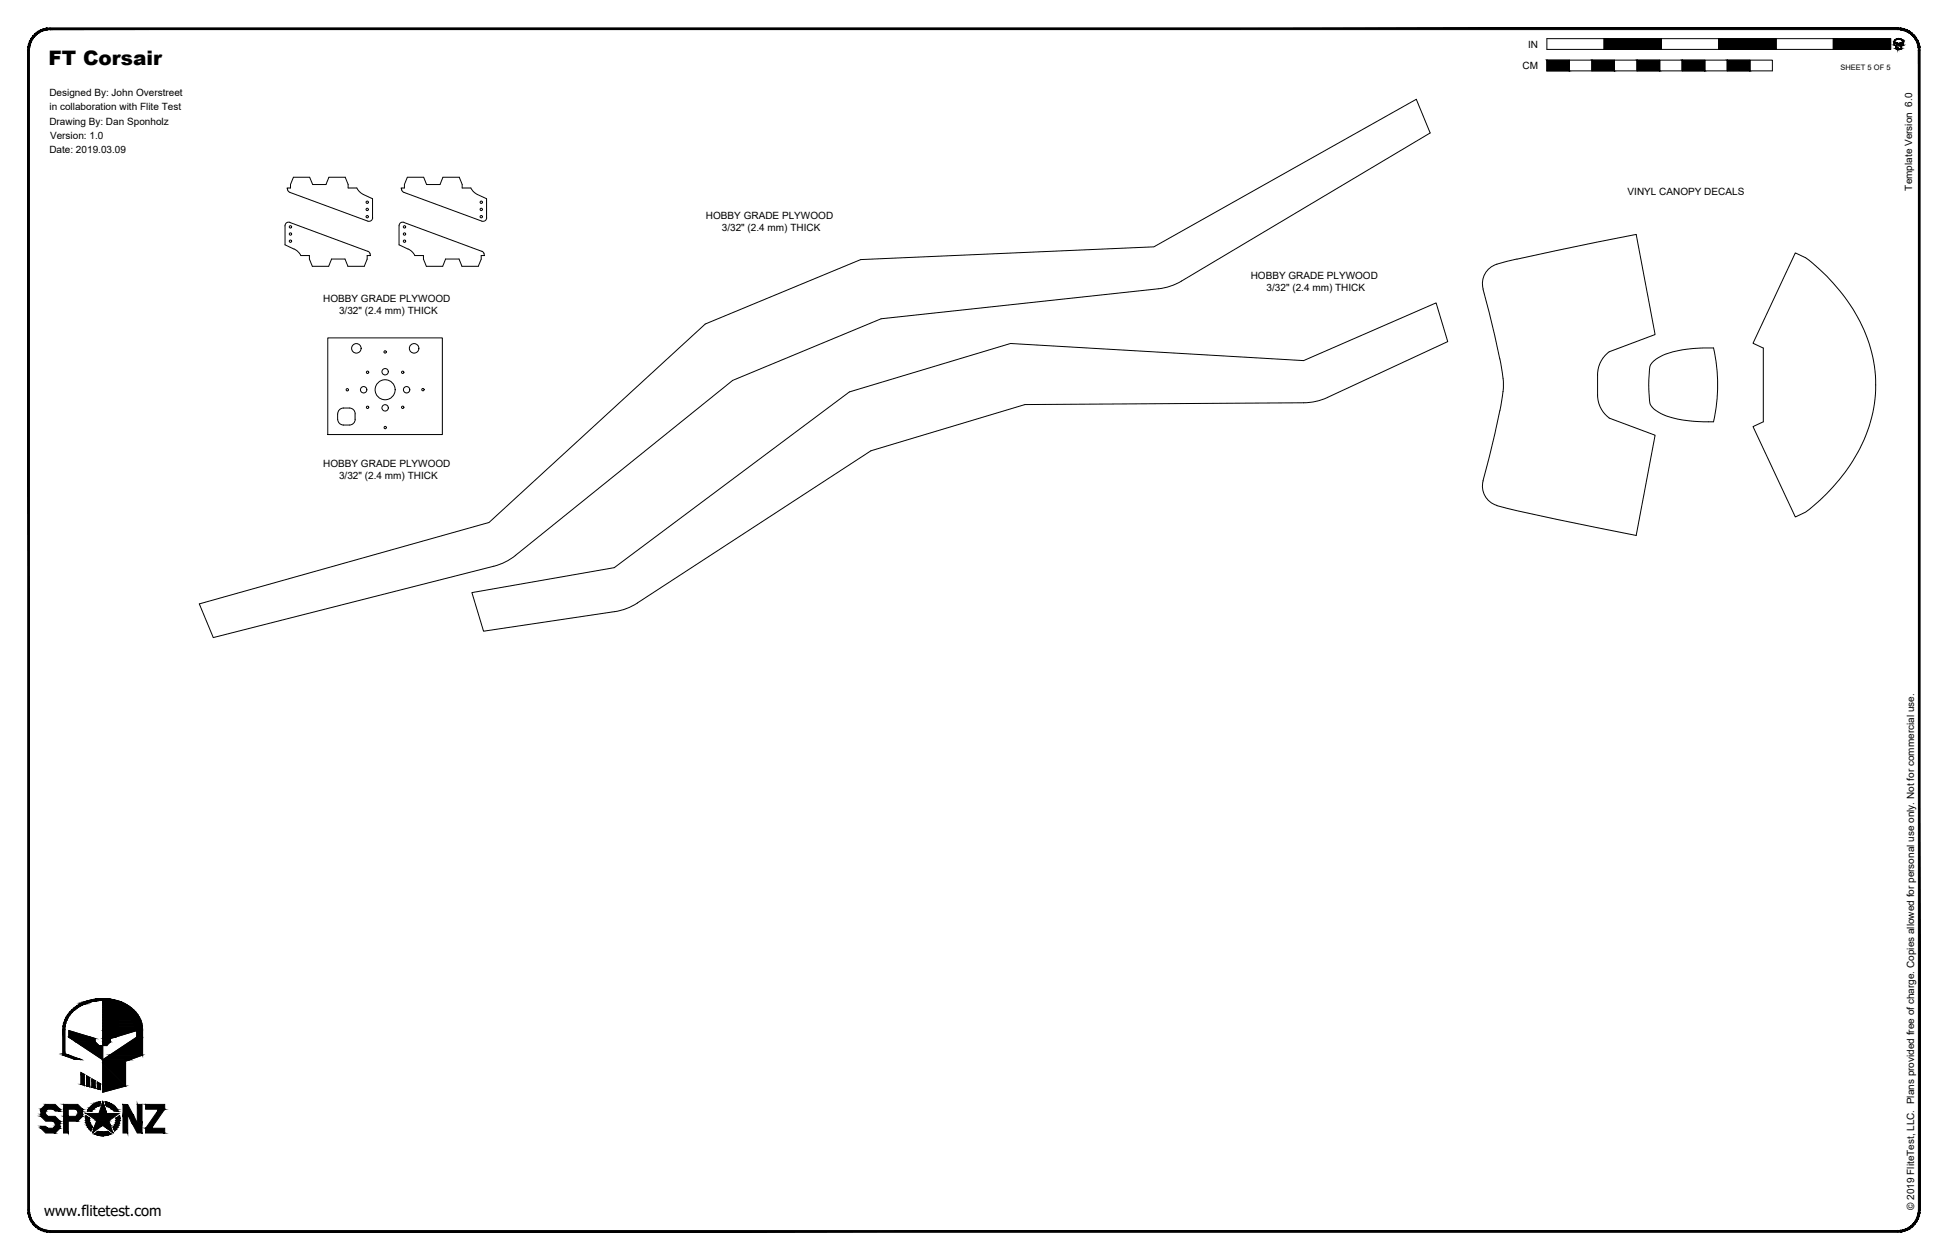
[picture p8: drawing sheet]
<svg xmlns="http://www.w3.org/2000/svg" width="864mm" height="559mm" viewBox="0 0 864 559" stroke-linecap="round" stroke-linejoin="round" font-family="sans-serif">
<!-- layer: 01 CUT -->
<g fill="none" stroke="#000" stroke-width=".44">
<path d="M128.5 98.7l34.5 12.8M128.5 98.6a1.61 1.61 0 0 0-2.1 1.5M165.2 96.5a1.62 1.62 0 0 1-2.2 1.6l-34.5-12.8-.8-.7-.4-1.2h1.5v-1.6l1.3-3.2h7.2l1.3 3.2h5.9l1.3-3.2h7.3l1.2 3.2v1.6h3.9l1.9 2.3 5.1 2.4v8.5M179 85.3l34.6 12.8a1.61 1.61 0 0 0 2.2-1.6M179 98.7l34.6 12.8M179.1 98.6a1.61 1.61 0 0 0-2.2 1.5M208.7 83.4l1.5 1.9 1.6 1M208.8 83.4h-3.9v-1.6l-1.3-3.2h-7.2l-1.3 3.2h-6l-1.3-3.2h-7.2l-1.3 3.2v1.6h-1.5l.4 1.2 .9 .7M211.7 86.3l4 1.8v8.5M126.4 100.1v8.5l3.9 1.9M130.4 110.4l1.9 1.4 1.1 1.5h3.8v1.6l1.3 3.2h7.2l1.3-3.2h6l1.2 3.2h7.3l1.3-3.2v-1.6h1.5l-.4-1.2-.8-.7M176.9 100.1v8.5l4 1.9"/>
<path d="M180.9 110.4l1.5 1 1.5 1.9M213.6 111.4l.8 .7 .4 1.2h-1.5v1.6l-1.3 3.2h-7.2l-1.3-3.2h-5.9l-1.3 3.2h-7.3l-1.3-3.2v-1.6h-3.8M663.6 117.2a9 9 0 0 0-6.1 10.9M672.5 114.9l-8.9 2.3M672.5 114.9l52.9-10.9 8.3 44.4-20.3 7.6a12.7 12.7 0 0 0-5.2 10.2v9a12.6 12.6 0 0 0 5.2 10.2l20.3 7.6-8.3 44.5-17.7-3.6a559.9 559.9 0 0 1-44.2-9.7M795.9 112.2a29.5 29.5 0 0 1 10.9 7.4 73.6 73.6 0 0 1 24.2 42.8 64.2 64.2 0 0 1-15.6 50.3 84.3 84.3 0 0 1-15 14.4l-4.5 2.2-18.7-40.1 4.5-2.1v-32.7l-4.5-2.2zM513.5 128.1l-122.9 13.3-65.8 27.3-96.2 77.6a25.4 25.4 0 0 1-9.7 4.8l-124.3 31.7-6.2-15 128.4-36.1 95.8-88 69-28.6 129.9-5.6 116.4-65.5 6.1 15-110.2 65.7a25.2 25.2 0 0 1-10.2 3.4M657.4 128.2l5.3 20.6 2.2 10.4M145.3 149.9h50.8v42.8h-50.8zM664.9 159.2l1.4 8.6M666.4 167.7a47 47 0 0 1-1.5 14.5M732.5 160.7a23 23 0 0 1 13.5-5.6l6.8-.7 6.9-.1a74.4 74.4 0 0 1 0 32.8 51.7 51.7 0 0 1-23.5-3.8 7.5 7.5 0 0 1-5.1-8 44.3 44.3 0 0 1 .7-13.6z"/>
<path d="M149.7 183.5v2.5M149.7 185.9l.3 1.2 .7 .8a5.1 5.1 0 0 0 4.2 .6M154.9 181a5.1 5.1 0 0 0-4.2 .5l-.7 .9-.3 1.1M154.9 181l1.1 .2 .9 .7 .6 1.6M157.4 183.5v2.5M157.5 185.9l-.6 1.6-.9 .7-1.1 .3M664.9 182.2l-2.2 10.4-5.3 20.7M657.5 213.2a9 9 0 0 0 6.1 11M282.5 267.4l103.6-67.5 68.3-20.5 123.6-.8a25 25 0 0 0 10.5-2.4l53.3-24.7-5.1-17.2-58.8 25.6-129.9-7.6-71.5 21.5-104.2 78-63.1 11 5.2 17.1 58.1-8.6M282.6 267.4a25.4 25.4 0 0 1-10.1 3.9"/>
<circle cx="162.8" cy="92.9" r=".52"/>
<circle cx="162.8" cy="89.7" r=".52"/>
<circle cx="162.8" cy="96.1" r=".52"/>
<circle cx="213.4" cy="96.1" r=".52"/>
<circle cx="213.4" cy="92.9" r=".52"/>
<circle cx="213.4" cy="89.7" r=".52"/>
<circle cx="128.8" cy="103.8" r=".52"/>
<circle cx="128.8" cy="100.6" r=".52"/>
<circle cx="128.8" cy="107" r=".52"/>
<circle cx="179.3" cy="107" r=".52"/>
<circle cx="179.3" cy="100.6" r=".52"/>
<circle cx="179.3" cy="103.8" r=".52"/>
<circle cx="158" cy="154.5" r="2.11"/>
<circle cx="170.7" cy="156.1" r=".52"/>
<circle cx="183.6" cy="154.5" r="2.11"/>
<circle cx="154" cy="172.9" r=".52"/>
<circle cx="161.2" cy="172.8" r="1.41"/>
<circle cx="162.9" cy="165.1" r=".52"/>
<circle cx="170.7" cy="172.9" r="4.4"/>
<circle cx="170.7" cy="164.9" r="1.41"/>
<circle cx="178.5" cy="165.1" r=".52"/>
<circle cx="180.3" cy="172.8" r="1.41"/>
<circle cx="187.5" cy="172.8" r=".52"/>
<circle cx="162.9" cy="180.6" r=".52"/>
<circle cx="170.7" cy="180.9" r="1.41"/>
<circle cx="170.8" cy="189.6" r=".52"/>
<circle cx="178.5" cy="180.6" r=".52"/>
</g>
<!-- layer: 21 FULL-SIZE -->
<g fill="none" stroke="#000" stroke-width=".44">
<path d="M685.8 17.1h25.4v4.8h-25.4zM711.2 17.1h25.4v4.8h-25.4zM736.6 17.1h25.4v4.8h-25.4zM762 17.1h25.4v4.8h-25.4zM787.4 17.1h25.4v4.8h-25.4zM812.8 17.1h25.4v4.8h-25.4zM839.9 18.7a1.98 1.98 0 0 1 1.9-1.5 1.98 1.98 0 0 1 1.9 1.5v1.3l-.9 .3v1.2l-1 .3-.1-.3v.3l-.2-.5-.1 .4-.4-.1v-.6l-.3 .5v-1.2l-.9-.3M840.1 18.8l1.3 .4 .2 .3 1.9-.7v.3l-1.7 1.2-1.7-1.2zM840.1 17.8a2.16 2.16 0 0 1 3.7 .9v1.3l-.9 .3v1.3l-1.1 .3-1.2-.3v-1.3l-.8-.3v-1.6zM685.8 26.7h9.9v4.7h10.1v-4.7h9.9v4.7h10.1v-4.7h10v4.7h10v-4.7h10v4.7h9.9v-4.7h10.1v4.7h9.9v-4.7h-9.9v4.7h-10.1v-4.7h-9.9v4.7h-10v-4.7h-10v4.7h-10v-4.7h-10.1v4.7h-9.9v-4.7h-10.1v4.7h-9.9zM841.1 21.7v-.5l.1 .5M30.5 457l11.7 3.6v1.4l1.7 1.7h3.4l1.7-1.7v-1.4l11.6-3.6v3l-15.1 10-15-10z"/>
<path d="M45.5 442.9v41.5l10.2-2.7v-10.4l-2.4 .2 9.9-3.6v-11.4a14.1 14.1 0 0 0-11-12.6 20.4 20.4 0 0 0-22.1 6.1 11.4 11.4 0 0 0-2.2 6.5v11.4l4.8 1.7 3.2 .3-7.2-2.6v-10.8a13.3 13.3 0 0 1 10.3-11.8l3.2-.8 3.4-.2M35.9 475.7l1.5 .8v4.8l-1.5-.4zM38.3 477.1l1.4 .8v4.1l-1.4-.4zM40.7 478.5l1.5 .8v3.3l-1.5-.4zM43.2 479.9l1.4 .8v2.5l-1.4-.4z"/>
</g>
<g fill="#000" stroke="#000" stroke-width=".44">
<path d="M839.9 18.2l-.1 .2zM840.1 18.8l1.1 .3h-1.1zM840.7 19.5h2.1l-1 .8zM841.4 17.2h.7zM842.4 19.1l1.1-.3v.3zM843.5 20h.3zM841.4 21.8h.7zM842.5 21.6h.4zM842.8 20.3h.3zM30.5 457l9.6 3h-9.6zM43.9 442.9h1.6zM45.5 442.9h1.8z"/>
<path d="M27.9 467.9h2.5l4.8 1.7zM35.9 475.7l1.5 .8h-1.5zM35.9 476.5h1.5v4.4zM36.1 463.7h9.4v6.3zM38.3 477.1l1.4 .8h-1.4zM38.3 477.9h1.4v3.7zM40.7 478.5l1.5 .8h-1.5zM40.7 479.3h1.5v2.9zM43.2 479.9l1.4 .8h-1.4zM45.5 471.5h10.2v10.2zM53.3 471.5l2.4-.2zM38.1 494.8l.4 .3h-.4z"/>
<path d="M43.2 480.7h1.4v2.1zM43.5 488.8l1.1-.2zM46.2 499.5h2.9l.9 2.6zM46.5 488.6l1.1 .2zM52.6 495.1l.4-.3 .1 .3zM54.5 489.8h2.1zM39.6 500.9h1l-.3 .8zM41.1 502.1h.3zM43.1 502l.4-.3 1 .3zM46.6 502l1.1-.3 .4 .3zM50.3 500h1.8l-.6 .9z"/>
<path d="M20.8 12.5l1.4-.1v.7zM20.8 12.5l.1 .7 1.3-.1zM19.4 12.8l1.4-.3 .1 .7zM19.4 12.8l.2 .7 1.3-.3zM18.1 13.3l1.3-.5 .2 .7zM18.1 13.3l.3 .7 1.2-.5zM16.9 13.9l1.2-.6 .3 .7zM16.9 13.9l.4 .7 1.1-.6zM15.7 14.8l1.2-.9 .4 .7zM15.7 14.8l.5 .6 1.1-.8zM15.7 14.8l.5 .6-1.5 .4zM14.7 15.8l.6 .5 .9-.9zM14.7 15.8l.6 .5-1.4 .6zM13.9 16.9l.6 .4 .8-1zM13.9 16.9l.6 .4-1.3 .9zM13.2 18.2l.7 .3 .6-1.2zM13.2 18.2l.7 .3-1.2 1zM12.7 19.5l.7 .2 .5-1.2zM12.7 19.5l.7 .2-1 1.2zM13.4 19.7l-1 1.2 .7 .1zM12.4 20.9l.7 .1-.8 1.3zM13.1 21l-.8 1.3h.7z"/>
<path d="M711.2 17.1l25.4 4.8v-4.8zM711.2 17.1l25.4 4.8h-25.4z"/>
<path d="M762 17.1l25.4 4.8v-4.8zM762 17.1l25.4 4.8h-25.4z"/>
<path d="M812.8 17.1l25.4 4.8v-4.8zM812.8 17.1l25.4 4.8h-25.4z"/>
<path d="M839.8 18.7v1.3zM839.8 18.7v1.3z"/>
<path d="M839.8 20h.2zM839.8 20h.2z"/>
<path d="M839.8 18.4v.3zM839.8 18.4v.3z"/>
<path d="M840.7 17.4h.2zM840.5 17.5l.2-.1z"/>
<path d="M840.1 19.1l1.3 .1zM840.1 19.1l1.3 .1z"/>
<path d="M840.9 17.3h.4zM840.7 17.4l.2-.1zM840.7 17.4h.2zM840.7 17.4h.2z"/>
<path d="M22.2 13.1h819.2v-.7zM22.2 12.4h819.2l-819.2 .7z"/>
<path d="M840.2 19.2l1.2 .1zM840.2 19.2l1.2 .1z"/>
<path d="M840.4 19.3l1.2 .2zM840.4 19.3l1.2 .2z"/>
<path d="M841 17.2h.5zM840.9 17.3h.4z"/>
<path d="M841.1 17.2h.5zM841 17.2h.5z"/>
<path d="M841.4 17.2h1.1zM841.1 17.2h1.4z"/>
<path d="M842 17.2h.5zM842 17.2h.5z"/>
<path d="M842 17.2l.6 .1zM842 17.2l.6 .1z"/>
<path d="M842.3 17.3l.5 .1zM842.3 17.3l.5 .1z"/>
<path d="M842.6 17.4h.3zM842.6 17.4h.3z"/>
<path d="M842.6 17.4l.5 .1zM842.6 17.4l.5 .1z"/>
<path d="M842.9 17.5l.3 .1zM842.9 17.5l.3 .1z"/>
<path d="M842.1 19.3h1zM842.1 19.3l.7 .2h-.8z"/>
<path d="M843 17.6l.3 .1zM843 17.6l.3 .1z"/>
<path d="M843.2 17.7l.2 .1zM843.2 17.7l.2 .1z"/>
<path d="M842.1 19.2h1.3zM842.1 19.2l1 .1z"/>
<path d="M843.3 17.8l.2 .1zM843.3 17.8l.2 .1z"/>
<path d="M842.4 19.1h1.1zM842.1 19.2h1.3z"/>
<path d="M843.4 17.9l.2 .2zM843.4 17.9l.2 .2z"/>
<path d="M843.6 18.2l.1 .2zM843.6 18.2l.1 .2z"/>
<path d="M843.7 18.4l.1 .3zM843.7 18.4l.1 .3z"/>
<path d="M843.7 18.7l.1 1.3zM843.7 18.7l.1 1.3z"/>
<path d="M12.3 22.3l.7 514.3v-514.3zM12.3 22.3l.7 514.3h-.7z"/>
<path d="M685.8 26.7l9.9 4.7v-4.7zM685.8 26.7l9.9 4.7h-9.9z"/>
<path d="M705.8 26.7l9.9 4.7v-4.7zM705.8 26.7l9.9 4.7h-9.9z"/>
<path d="M725.8 26.7l10 4.7v-4.7zM725.8 26.7l10 4.7h-10z"/>
<path d="M745.8 26.7l10 4.7v-4.7zM745.8 26.7l10 4.7h-10z"/>
<path d="M765.7 26.7l10.1 4.7v-4.7zM765.7 26.7l10.1 4.7h-10.1z"/>
<path d="M839.8 20l.9 .3zM839.8 20l.9 .3z"/>
<path d="M840.4 20.3h.3zM840.4 20.3h.3z"/>
<path d="M840.6 20.3l.1 1.2zM840.6 20.3l.1 1.2z"/>
<path d="M840.6 21.5l.2 .1zM840.6 21.5l.2 .1z"/>
<path d="M840.8 21l.2 .5zM840.8 21l.2 .5z"/>
<path d="M840.6 21.6h.4zM840.6 21.6h.4zM840.6 21.6h.4zM840.6 21.6h.4z"/>
<path d="M840.6 21.6h.4zM840.6 21.6h.4z"/>
<path d="M840.6 21.6l.5 .1zM840.6 21.6l.5 .1z"/>
<path d="M841.1 21.2l.1 .4zM841.1 21.2l.1 .4z"/>
<path d="M840.7 21.7h.5zM840.7 21.7h.5z"/>
<path d="M840.9 21.7h.5zM840.9 21.7h.5z"/>
<path d="M841.4 21.3l.1 .4zM841.4 21.3l.1 .4z"/>
<path d="M841 21.7l.5 .1zM841 21.7l.5 .1z"/>
<path d="M841.1 21.8h.6zM841.1 21.8h.6z"/>
<path d="M841.7 21.5l.1 .3zM841.7 21.5l.1 .3z"/>
<path d="M841.3 21.8h.5zM841.3 21.8h.5z"/>
<path d="M841.9 21.8h.3zM841.8 21.8h.3z"/>
<path d="M842.8 20.3l.1 1.2zM842.8 20.3l.1 1.2z"/>
<path d="M842.2 21.8l.7-.2zM841.9 21.8l.6-.2z"/>
<path d="M843.1 20.3l.7-.3zM842.8 20.3l.7-.3z"/>
<path d="M851.1 20.9l.1 1.4h-.7zM850.4 21l.1 1.3 .6-1.4zM850.8 19.5l.3 1.4-.7 .1zM850.1 19.7l.3 1.3 .4-1.5zM850.3 18.2l.5 1.3-.7 .2zM849.6 18.5l.5 1.2 .2-1.5zM849.6 16.9l.7 1.3-.7 .3zM849 17.3l.6 1.2v-1.6zM848.8 15.8l.8 1.1-.6 .4zM848.3 16.3l.7 1-.2-1.5zM847.8 14.8l1 1-.5 .5zM847.8 14.8l-.5 .6 1 .9zM846.7 13.9l1.1 .9-.5 .6zM846.7 13.9l-.4 .7 1 .8zM845.4 13.3l1.3 .6-.4 .7zM845.4 13.3l-.3 .7 1.2 .6zM844.1 12.8l1.3 .5-.3 .7zM844.1 12.8l-.2 .7 1.2 .5zM842.7 12.5l1.4 .3-.2 .7zM842.7 12.5l-.1 .7 1.3 .3zM841.4 12.4l1.3 .1-.1 .7zM841.4 12.4v.7l1.2 .1z"/>
<path d="M27.9 456.5l.8 10.8v-10.8zM27.9 456.5l.8 10.8h-.8z"/>
<path d="M28 455.1l.8 .1zM28 455.1l.8 .1z"/>
<path d="M28 455.2l.7 1.3 .1-1.3zM28 455.2l.7 1.3h-.8z"/>
<path d="M28.3 453.8h.8zM28.3 453.8h.8z"/>
<path d="M28.2 453.8l.6 1.3 .3-1.3zM28.2 453.8l.6 1.3h-.8z"/>
<path d="M28.7 452.5l.4 1.3 .5-1.3zM28.7 452.5l.4 1.3h-.8z"/>
<path d="M28.7 452.5h.9zM28.7 452.5h.9z"/>
<path d="M29.2 451.3l.4 1.2 .6-1.2zM29.2 451.3l.4 1.2h-.9z"/>
<path d="M29.3 451.2h1zM29.3 451.2l.9 .1z"/>
<path d="M30 450.1l.3 1.1 .7-1.1zM30 450.1l.3 1.1h-1z"/>
<path d="M30.1 450h1zM30.1 450l.9 .1z"/>
<path d="M30.9 449l.2 1 .8-1zM30.9 449l.2 1h-1z"/>
<path d="M31 448.8h1.1zM31 448.8l.9 .2z"/>
<path d="M31.9 447.9l.2 .9 .9-.9zM31.9 447.9l.2 .9h-1.1z"/>
<path d="M32 447.8h1.3zM32 447.8l1 .1z"/>
<path d="M32.9 447l.4 .8 1-.8zM32 447.8l.9-.8 .4 .8z"/>
<path d="M33.1 446.8h1.5zM32.9 447h1.4z"/>
<path d="M34.1 446.1l.5 .7 1.1-.7zM33.1 446.8l1-.7 .5 .7z"/>
<path d="M34.4 445.9l1.3 .2 .5-.2zM34.1 446.1l.3-.2 1.3 .2z"/>
<path d="M35.3 445.4l.9 .5 1-.5zM34.4 445.9l.9-.5 .9 .5z"/>
<path d="M35.8 445.1l1.4 .3 .8-.3zM35.3 445.4l.5-.3 1.4 .3z"/>
<path d="M36.5 444.8l1.5 .3 .7-.3zM35.8 445.1l.7-.3 1.5 .3z"/>
<path d="M37.3 444.4l1.4 .4 1.3-.4zM36.5 444.8l.8-.4 1.4 .4z"/>
<path d="M30.5 460l11.7 .6-2.1-.6zM30.5 460l11.7 .6h-10.8z"/>
<path d="M37.6 444.3h2.8zM37.3 444.4h2.7z"/>
<path d="M38.6 444l1.8 .3 1.7-.3zM37.6 444.3l1-.3 1.8 .3z"/>
<path d="M38.9 443.9h4zM38.6 444h3.5z"/>
<path d="M39.3 443.8h4.5zM38.9 443.9h4z"/>
<path d="M43.9 442.9l1.6 .2zM42.2 443.1h3.3z"/>
<path d="M42.2 443.1l3.3 .3v-.3zM40.5 443.4l1.7-.3 3.3 .3z"/>
<path d="M40.5 443.4l5 .3v-.3zM39.5 443.7l1-.3 5 .3z"/>
<path d="M39.5 443.7h6zM39.3 443.8h4.5z"/>
<path d="M45.5 442.9l3.5 .2zM45.5 442.9l3.5 .2z"/>
<path d="M45.5 443.1l5.2 .3zM45.5 443.1l5.2 .3h-5.2z"/>
<path d="M45.5 443.4l6.7 .5-1.5-.5zM45.5 443.4l6.7 .5h-6.7z"/>
<path d="M45.5 460l3.5 .6 2-.6zM45.5 460l3.5 .6h-3.5z"/>
<path d="M45.5 443.9l8.3 .5-1.6-.5zM45.5 443.9l8.3 .5h-8.3z"/>
<path d="M45.5 444.4l9.8 .7-1.5-.7zM45.5 444.4l9.8 .7h-9.8z"/>
<path d="M45.5 445.1l11.2 .8-1.4-.8zM45.5 445.1l11.2 .8h-11.2z"/>
<path d="M45.5 445.9l12.4 .9-1.2-.9zM45.5 445.9l12.4 .9h-12.4z"/>
<path d="M45.5 446.8l13.6 1-1.2-1zM45.5 446.8l13.6 1h-13.6z"/>
<path d="M45.5 447.8l14.7 1-1.1-1zM45.5 447.8l14.7 1h-14.7z"/>
<path d="M45.5 448.8l15.6 1.2-.9-1.2zM45.5 448.8l15.6 1.2h-15.6z"/>
<path d="M45.5 457l5.5 3 9.6-3zM45.5 457l5.5 3h-5.5z"/>
<path d="M45.5 450l16.3 1.2-.7-1.2zM45.5 450l16.3 1.2h-16.3z"/>
<path d="M45.5 451.2l17 1.3-.7-1.3zM45.5 451.2l17 1.3h-17z"/>
<path d="M45.5 452.5l17.4 1.3-.4-1.3zM45.5 452.5l17.4 1.3h-17.4z"/>
<path d="M45.5 453.8l17.7 1.3-.3-1.3zM45.5 453.8l17.7 1.3h-17.7z"/>
<path d="M45.5 455.1l17.7 1.4v-1.4zM45.5 455.1l17.7 1.4h-17.7z"/>
<path d="M45.5 456.5l17.7 .5v-.5zM45.5 456.5l17.7 .5h-17.7z"/>
<path d="M60.6 457l2.6 3v-3zM60.6 457l2.6 3h-2.6z"/>
<path d="M60.6 460l2.6 7.9v-7.9zM48.7 467.9l11.9-7.9 2.6 7.9z"/>
<path d="M27.9 467.9l4.8 1.7h2.5zM32.7 469.6h2.5l.7 .3z"/>
<path d="M27.9 467.3l2.5 .6zM27.9 467.3l2.5 .6h-2.5z"/>
<path d="M35.9 476.5v4.4h1.5zM35.9 480.9h1.5v.4z"/>
<path d="M38.3 477.9v3.7h1.4zM38.3 481.6h1.4v.4z"/>
<path d="M40.7 479.3v2.9h1.5zM40.7 482.2h1.5v.4z"/>
<path d="M31.4 460.6l10.8 1.4v-1.4zM31.4 460.6l10.8 1.4h-8.7z"/>
<path d="M33.5 462l10.4 1.7-1.7-1.7zM33.5 462l10.4 1.7h-7.8z"/>
<path d="M45.5 471.5v10.2h10.2zM45.5 481.7h10.2l-10.2 2.7z"/>
<path d="M45.5 460.6l3.5 1.4v-1.4zM45.5 460.6l3.5 1.4h-3.5z"/>
<path d="M45.5 462l1.8 1.7 1.7-1.7zM45.5 462l1.8 1.7h-1.8z"/>
<path d="M45.5 471.3h8.4zM45.5 471.3l7.8 .2z"/>
<path d="M45.5 470l8.4 1.3 3.6-1.3zM45.5 470l8.4 1.3h-8.4z"/>
<path d="M48.7 467.9l8.8 2.1 5.7-2.1zM45.5 470l3.2-2.1 8.8 2.1z"/>
<path d="M18.1 492.8l2.1 1.4v-1.4zM18.1 492.8l2.1 1.4h-2.1z"/>
<path d="M18.1 494.2l3 .9-.9-.9zM18.1 494.2l3 .9h-3z"/>
<path d="M18.1 499.5l3 .9-.9-.9zM18.1 499.5l3 .9h-3z"/>
<path d="M18.1 491.9l2.1 .9 .9-.9zM18.1 491.9l2.1 .9h-2.1z"/>
<path d="M20.2 489.8l6.4 2.1-2.1-2.1zM20.2 489.8l6.4 2.1h-8.5z"/>
<path d="M18.1 495.1l8.5 2.1-2.1-2.1zM18.1 495.1l8.5 2.1h-6.4z"/>
<path d="M23.6 491.9l3 .9v-.9zM23.6 491.9l3 .9h-2.1z"/>
<path d="M23.6 497.2l3 .9v-.9zM23.6 497.2l3 .9h-2.1z"/>
<path d="M24.5 498.1l2.1 1.4v-1.4zM24.5 498.1l2.1 1.4h-2.1z"/>
<path d="M24.5 499.5l2.1 .9v-.9zM23.6 500.4l.9-.9 2.1 .9z"/>
<path d="M28.2 491.9l2.1 3.2v-3.2zM28.2 491.9l2.1 3.2h-2.1z"/>
<path d="M28.2 497.2l2.1 5.3v-5.3zM28.2 497.2l2.1 5.3h-2.1z"/>
<path d="M28.2 489.8l8.4 2.1-2.1-2.1zM28.2 489.8l8.4 2.1h-8.4z"/>
<path d="M33.6 491.9l3 .9v-.9zM33.6 491.9l3 .9h-2.1z"/>
<path d="M34.5 492.8l2.1 1.4v-1.4zM34.5 492.8l2.1 1.4h-2.1z"/>
<path d="M34.5 494.2l2.1 .9v-.9zM34.5 494.2l2.1 .9h-3z"/>
<path d="M28.2 495.1l6.2 2.1 2.2-2.1zM28.2 495.1l6.2 2.1h-6.2z"/>
<path d="M38 496.9h1.6zM38 496.9h1.6z"/>
<path d="M38.2 498h1.7zM38.2 498h1.7z"/>
<path d="M38.1 495.1l1.4 .7-1-.7zM38.1 495.1l1.4 .7h-1.5z"/>
<path d="M38 495.8l1.6 .1zM38 495.8l1.6 .1z"/>
<path d="M38 495.9l1.6 1v-1zM38 495.9l1.6 1h-1.6z"/>
<path d="M38 496.9l1.9 1.1-.3-1.1zM38 496.9l1.9 1.1h-1.7z"/>
<path d="M38.2 498l2.1 1-.4-1zM38.2 498l2.1 1h-1.8z"/>
<path d="M38.5 499h1.8zM38.5 499h1.8z"/>
<path d="M38.5 499l2.4 .9-.6-.9zM38.5 499l2.4 .9h-2z"/>
<path d="M38.9 499.9h2zM38.9 499.9l2 .1z"/>
<path d="M39.1 492l1.5 .9 .7-.9zM39.1 492l1.5 .9h-1.9z"/>
<path d="M39.2 491.9h2.2zM39.2 491.9l2.1 .1z"/>
<path d="M39.7 491.3l1.7 .6 .7-.6zM39.7 491.3l1.7 .6h-2.2z"/>
<path d="M39.9 491.1l2.2 .2 .4-.2zM39.9 491.1l2.2 .2h-2.4z"/>
<path d="M40.2 490.8l2.3 .3 .5-.3zM40.2 490.8l2.3 .3h-2.6z"/>
<path d="M43.2 480.7v2.1h1.4zM43.2 482.8h1.4v.4z"/>
<path d="M40.6 490.3l3.4 .1zM40.6 490.3l3.4 .1z"/>
<path d="M40.6 490.4l2.4 .4 1-.4zM40.6 490.4l2.4 .4h-2.8z"/>
<path d="M41.5 489.7l2.5 .6 .2-.6zM40.6 490.3l.9-.6 2.5 .6z"/>
<path d="M42.5 489.2l1.7 .5 .2-.5zM41.5 489.7l1-.5 1.7 .5z"/>
<path d="M43.5 488.8l.9 .4 .1-.4zM42.5 489.2l1-.4 .9 .4z"/>
<path d="M42 499.5l-.6 2.6 3.5-2.6zM42 499.5l-.6 2.6h-.3z"/>
<path d="M42.1 499.1l2.8 .4 .6-.4zM42.1 499.1l2.8 .4h-2.9z"/>
<path d="M45.5 488.6l1.8 5.2zM45.5 488.6l1.8 5.2h-3.4z"/>
<path d="M46.2 499.5l3.8 2.6zM49.8 502.1l.3 .2z"/>
<path d="M46.6 488.8l2 .4zM46.6 488.8l2 .4h-1.9z"/>
<path d="M42.8 497l6.2 2.1-.7-2.1zM42.8 497l6.2 2.1h-6.9z"/>
<path d="M46.7 489.2l2.9 .5-1-.5zM46.7 489.2l2.9 .5h-2.7z"/>
<path d="M45.5 499.1l3.6 .4-.1-.4zM45.5 499.1l3.6 .4h-2.9z"/>
<path d="M46.9 489.7l3.6 .6-.9-.6zM46.9 489.7l3.6 .6h-3.4z"/>
<path d="M47.1 490.3l3.5 .1zM47.1 490.3l3.5 .1z"/>
<path d="M47.1 490.4l3.9 .4-.4-.4zM47.1 490.4l3.9 .4h-2.9z"/>
<path d="M48.1 490.8l3.1 .3-.2-.3zM48.1 490.8l3.1 .3h-2.6z"/>
<path d="M48.6 491.1l2.8 .2-.2-.2zM48.6 491.1l2.8 .2z"/>
<path d="M51.2 498h1.7zM51.2 498h1.7z"/>
<path d="M49.1 491.3l2.8 .6-.5-.6zM49.1 491.3l2.8 .6h-2.1z"/>
<path d="M51.4 496.9h1.7zM51.4 496.9h1.7z"/>
<path d="M49.8 491.9l2.2 .1zM49.8 491.9l2.2 .1z"/>
<path d="M49.9 492l2.5 .9-.4-.9zM49.9 492l2.5 .9h-1.8z"/>
<path d="M50.2 499.9h2zM50.2 499.9l1.9 .1z"/>
<path d="M50.8 499h1.8zM50.8 499h1.8z"/>
<path d="M50.8 499l1.4 .9 .4-.9zM50.8 499l1.4 .9h-2z"/>
<path d="M38.3 493.8l10 3.2 4.5-3.2zM38.3 493.8l10 3.2h-5.5z"/>
<path d="M51.2 498l1.4 1 .3-1zM51.2 498l1.4 1h-1.8z"/>
<path d="M52.6 495.1l.6 .7-.1-.7zM51.5 495.8l1.1-.7 .6 .7z"/>
<path d="M51.4 496.9l1.5 1.1 .2-1.1zM51.4 496.9l1.5 1.1h-1.7z"/>
<path d="M51.5 495.8l1.7 .1zM51.5 495.9h1.7z"/>
<path d="M51.5 495.9l1.6 1 .1-1zM51.5 495.9l1.6 1h-1.7z"/>
<path d="M54.5 489.8l4.5 4.6-2.4-4.6zM54.5 489.8l4.5 4.6h-4.5z"/>
<path d="M54.5 494.4l2.1 .4v-.4zM54.5 494.4l2.1 .4h-2.1z"/>
<path d="M54.5 494.8l2.1 7.7v-7.7zM54.5 494.8l2.1 7.7h-2.1z"/>
<path d="M56.6 494.4l2.6 .4-.2-.4zM56.6 494.4l2.6 .4h-2.4z"/>
<path d="M56.8 494.8l4.1 3.1-1.7-3.1zM56.8 494.8l4.1 3.1h-2.5z"/>
<path d="M60.9 489.8l2.1 8.1v-8.1zM60.9 489.8l2.1 8.1h-2.1z"/>
<path d="M58.4 497.9l4.6 4.6v-4.6zM58.4 497.9l4.6 4.6h-2.1z"/>
<path d="M70.3 492.2l-3 8 5.5-8zM70.3 492.2l-3 8h-2.6z"/>
<path d="M64.5 489.8l8.5 2.1v-2.1zM64.5 489.8l8.5 2.1h-8.5z"/>
<path d="M70 491.9l2.8 .3 .2-.3zM70 491.9l2.8 .3z"/>
<path d="M18.1 500.4l6.4 2.1 2.1-2.1zM18.1 500.4l6.4 2.1h-4.3z"/>
<path d="M39 500l1.6 .9 .3-.9zM39 500l1.6 .9h-1z"/>
<path d="M43.1 502l2.4 .1zM42.9 502.1h2.6z"/>
<path d="M44 503.6h3.2zM44 503.6l2.1 .1z"/>
<path d="M46.6 502l1.6 .1zM45.5 502.1h2.7z"/>
<path d="M42.9 502.1l6.3 .7-1-.7zM41.9 502.8l1-.7 6.3 .7z"/>
<path d="M42.9 503.3l4.3 .3 1-.3zM42.9 503.3l4.3 .3h-3.2z"/>
<path d="M41.9 502.8l6.3 .5 1-.5zM41.9 502.8l6.3 .5h-5.3z"/>
<path d="M50.3 500l.3 .9h.9zM50.6 500.9h.9l-.7 .8z"/>
<path d="M64.7 500.2l2.8 .2zM64.7 500.2l2.8 .2h-3z"/>
<path d="M64.5 500.4l8.5 2.1v-2.1zM64.5 500.4l8.5 2.1h-8.5z"/>
<path d="M12.3 536.6h.7l-.6 1.4zM13 536.6l-.6 1.4 .7-.1zM12.4 538l.7-.1-.4 1.5zM13.1 537.9l-.4 1.5 .7-.2zM12.7 539.4l.7-.2-.2 1.5zM13.4 539.2l-.2 1.5 .7-.3zM13.2 540.7l.7-.3v1.5zM13.9 540.4v1.5l.6-.4zM13.9 541.9l.6-.4 .2 1.6zM14.5 541.5l.2 1.6 .6-.5zM14.7 543.1l.6-.5 .4 1.5zM15.3 542.6l.4 1.5 .5-.6zM16.2 543.5l.7 1.5-1.2-.9zM16.2 543.5l.7 1.5 .4-.7zM17.3 544.3l.8 1.3-1.2-.6zM17.3 544.3l.8 1.3 .3-.7zM18.4 544.9l1 1.2-1.3-.5zM18.4 544.9l1 1.2 .2-.7zM19.6 545.4l1.2 1-1.4-.3zM19.6 545.4l1.2 1 .1-.7zM20.9 545.7l1.3 .8-1.4-.1zM20.9 545.7l1.3 .8v-.7z"/>
<path d="M850.5 22.3v514.3h.7zM850.5 22.3h.7v514.3z"/>
<path d="M22.2 545.8v.7l819.2-.7zM22.2 546.5l819.2-.7v.7z"/>
<path d="M841.4 545.8l1.3 .6-1.3 .1zM841.4 545.8l1.3 .6-.1-.7zM842.6 545.7l1.5 .4-1.4 .3zM842.6 545.7l1.5 .4-.2-.7zM843.9 545.4l1.5 .2-1.3 .5zM843.9 545.4l1.5 .2-.3-.7zM845.1 544.9l1.6 .1-1.3 .6zM845.1 544.9l1.6 .1-.4-.7zM846.3 544.3l1.5-.2-1.1 .9zM846.3 544.3l1.5-.2-.5-.6zM847.3 543.5l1.5-.4-1 1zM847.3 543.5l1.5-.4-.5-.5zM848.3 542.6l1.3-.7-.8 1.2zM849 541.5l-.7 1.1 1.3-.7zM849 541.5l1.3-.8-.7 1.2zM849.6 540.4l-.6 1.1 1.3-.8zM849.6 540.4l1.2-1-.5 1.3zM850.1 539.2l-.5 1.2 1.2-1zM851.1 538l-.3 1.4-.7-.2zM850.4 537.9l-.3 1.3 1-1.2zM851.2 536.6l-.1 1.4-.7-.1zM850.5 536.6l-.1 1.3 .8-1.3z"/>
</g>
<text font-size="8.9" x="21.5" y="28.8">FT Corsair</text>
<text font-size="6.6" x="19.5" y="539.1">www.flitetest.com</text>
<g font-size="4.4">
<text x="677.5" y="21.1">IN</text>
<text x="675" y="30.6">CM</text>
<text x="21.9" y="42.5">Designed By: John Overstreet</text>
<text x="21.9" y="48.9">in collaboration with Flite Test</text>
<text x="21.9" y="55.3">Drawing By: Dan Sponholz</text>
<text x="22.2" y="61.6">Version: 1.0</text>
<text x="21.9" y="68">Date: 2019.03.09</text>
<text x="721.5" y="86.4">VINYL CANOPY DECALS</text>
<text x="847.7" y="84.5" transform="rotate(-90 847.7 84.5)">Template Version 6.0</text>
<text x="312.9" y="97.2">HOBBY GRADE PLYWOOD</text>
<text x="320" y="102.5">3/32&quot; (2.4 mm) THICK</text>
<text x="554.5" y="123.7">HOBBY GRADE PLYWOOD</text>
<text x="561.5" y="129.1">3/32&quot; (2.4 mm) THICK</text>
<text x="143.3" y="133.8">HOBBY GRADE PLYWOOD</text>
<text x="150.3" y="139.2">3/32&quot; (2.4 mm) THICK</text>
<text x="143.3" y="207.1">HOBBY GRADE PLYWOOD</text>
<text x="150.3" y="212.5">3/32&quot; (2.4 mm) THICK</text>
<text x="848.5" y="536.6" transform="rotate(-90 848.5 536.6)">© 2019 FliteTest, LLC. Plans provided free of charge. Copies allowed for personal use only. Not for commercial use.</text>
</g>
<text font-size="3.3" x="816" y="31.1">SHEET 5 OF 5</text>
</svg>
